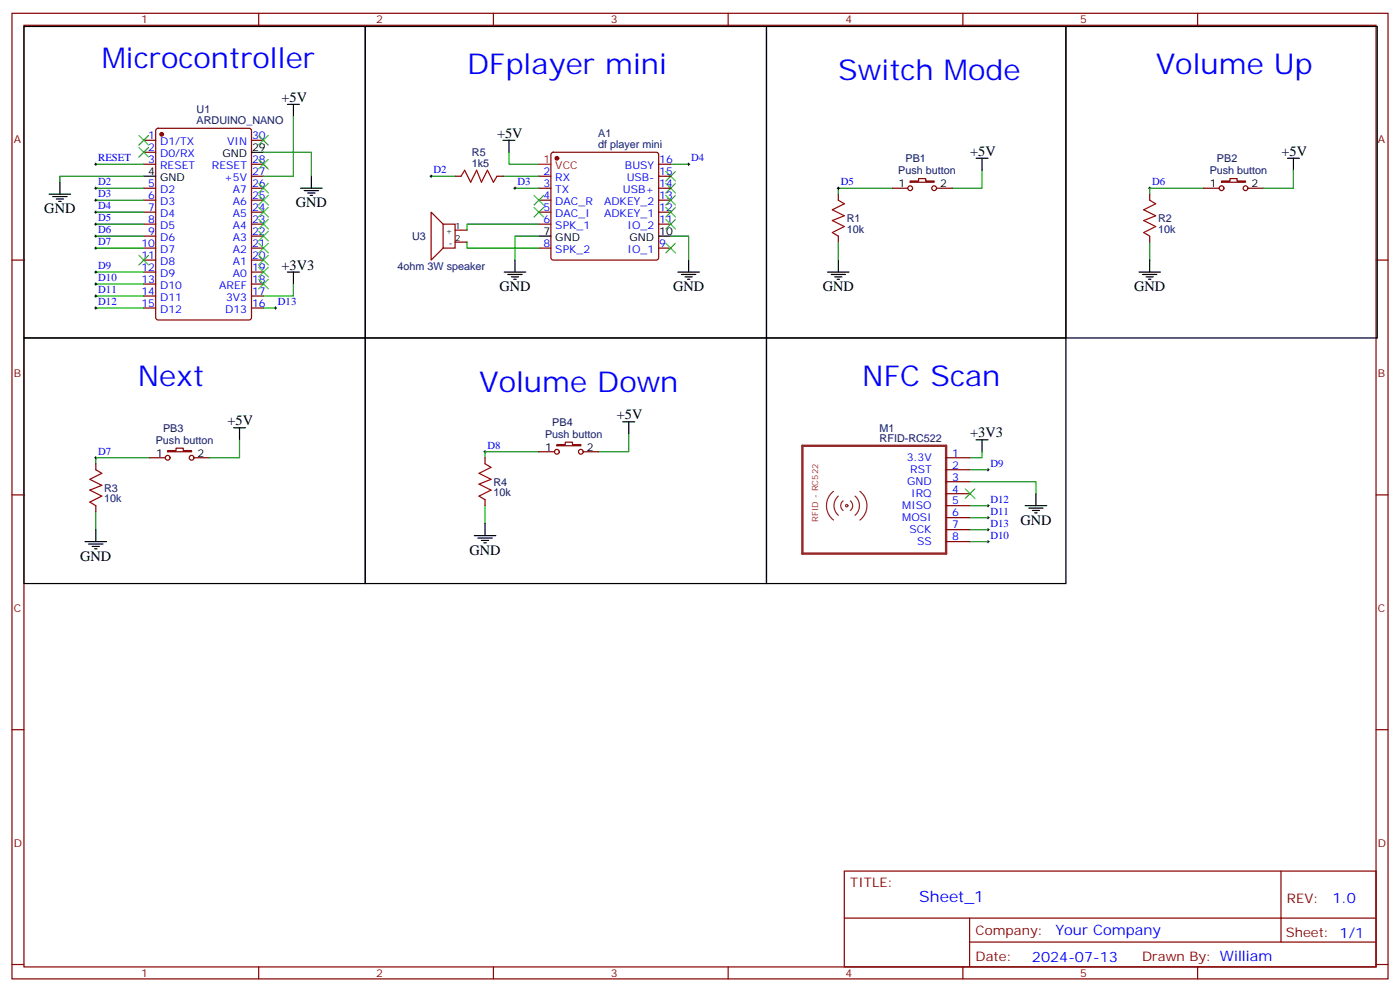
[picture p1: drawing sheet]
<svg xmlns="http://www.w3.org/2000/svg" width="412mm" height="292mm" viewBox="0 0 412 292" stroke-linecap="round" stroke-linejoin="round" font-family="sans-serif">
<g fill="none" stroke="#870000" stroke-width=".35">
<path d="M3.5 3.9h405.4v284.4h-405.4zM7.1 7.4h398.2v277.3h-398.2zM76.2 3.9v3.5M145.3 3.9v3.5M214.5 3.9v3.5M283.6 3.9v3.5M352.8 3.9v3.5M46.1 38l.5-.2h26.8l.6 .4 .1 55.3-.5 .7h-27l-.7-.4v-55.3zM42.3 41.3h3.6M42.3 44.8h3.6M42.3 48.4h3.6M42.3 55.4h3.6"/>
<path d="M42.3 58.9h3.6M74.1 41.3h3.5M74.1 48.4h3.5M74.1 55.4h3.5M74.1 58.9h3.5M74.1 51.9h3.5M134.1 51.9h1.7M146.4 51.9h1.8M158.7 55.4h3.6M158.7 58.9h3.6M158.7 51.9h3.6M162.5 45l.5-.2h30.3l.5 .2 .2 .5v30.4l-.2 .5-.5 .2h-30.3l-.5-.2-.2-.5v-30.4z"/>
<path d="M194 48.4h3.6M194 55.4h3.6M194 58.9h3.6M194 51.9h3.6M246.9 57.2v1.7M262.8 55.4h4.6M268.1 53.3h2.5v-.7h2.1v.7h2.5v.4h-7.1zM275.9 55.4h4.6M338.7 57.2v1.7M354.5 55.4h4.6M359.8 53.3h2.5v-.7h2.1v.7h2.5v.4h-7.1zM367.6 55.4h4.6"/>
<path d="M3.5 76.6h3.6M42.3 76.6h3.6M42.3 62.5h3.6M42.3 66h3.6M42.3 69.5h3.6M42.3 73.1h3.6M74.1 76.6h3.5M74.1 62.5h3.5M74.1 66h3.5M74.1 69.5h3.5M74.1 73.1h3.5M134.1 71.3h3.5"/>
<path d="M158.7 62.5h3.6M158.7 66h3.6M158.7 73.1h3.6M194 62.5h3.6M194 66h3.6M194 73.1h3.6M246.9 69.5v1.8M338.7 69.5v1.8M405.3 76.6h3.6M42.3 80.1h3.6M42.3 83.6h3.6M42.3 87.2h3.6"/>
<path d="M42.3 90.7h3.6M74.1 80.1h3.5M74.1 83.6h3.5M74.1 87.2h3.5M74.1 90.7h3.5M28.2 136.6v1.7M44.1 134.8h4.6M49.4 132.7h2.5v-.7h2.1v.7h2.4v.3h-7zM57.1 134.8h4.6M142.9 134.8v1.8M158.7 133h4.6M164 130.9h2.5v-.7h2.1v.7h2.5v.4h-7.1z"/>
<path d="M171.8 133h4.6M278.7 138.3h7.1M278.7 134.8h7.1M3.5 145.7h3.6M28.2 148.9v1.8M142.9 147.1v1.8M278.7 159.5h7.1M278.7 156h7.1M278.7 152.4h7.1M278.7 148.9h7.1M278.7 145.4h7.1M278.7 141.9h7.1"/>
<path d="M405.3 145.7h3.6M3.5 214.9h3.6M405.3 214.9h3.6M248.7 256.5h156.6v28.2h-156.6zM377.3 256.5v20.9M248.7 270.4h156.5M285.6 277.4h119.6M285.6 270.4v14.1M3.5 284h3.6M76.2 284.7v3.6M145.3 284.7v3.6M214.5 284.7v3.6"/>
<path d="M283.6 284.7v3.6M352.8 284.7v3.6M405.3 284h3.6"/>
<circle cx="268.1" cy="55.4" r=".71"/>
<circle cx="275.2" cy="55.4" r=".71"/>
<circle cx="359.8" cy="55.4" r=".71"/>
<circle cx="366.9" cy="55.4" r=".71"/>
<circle cx="49.4" cy="134.8" r=".71"/>
<circle cx="56.4" cy="134.8" r=".71"/>
<circle cx="164" cy="133" r=".71"/>
<circle cx="171.1" cy="133" r=".71"/>
</g>
<g fill="#870000" stroke="#870000" stroke-width=".35">
<circle cx="47.6" cy="39.5" r=".53"/>
<circle cx="164" cy="46.6" r=".53"/>
</g>
<g fill="none" stroke="#000" stroke-width=".35">
<path d="M7.1 7.8h100.5v91.7h-100.5zM107.6 7.8h118.2v91.7h-118.2zM225.8 7.8h88.2v91.7h-88.2zM314 7.8h91.7v91.7h-91.7zM84.7 30.7h3.5M86.4 30.7v3.6M14.5 57.2h6.3M15.5 57.9h4.3M16.6 58.6h2.1M17.3 59.3h.7M17.6 53.7v3.5M42.3 51.9h3.6"/>
<path d="M74.1 44.8h3.5M88.5 55.4h6.4M89.6 56.1h4.2M90.7 56.8h2.1M91.4 57.5h.7M91.7 51.9v3.5M148.2 41.3h3.5M149.9 41.3v3.5M287.5 46.6h3.5M289.3 46.6v3.5M379.2 46.6h3.6M381 46.6v3.5"/>
<path d="M151.7 76.6v3.5M158.7 69.5h3.6M194 69.5h3.6M202.8 76.6v3.5M246.9 76.6v3.5M338.7 76.6v3.5M7.1 99.5h100.5v72.3h-100.5zM84.7 80.1h3.5M86.4 80.1v3.5M107.6 99.5h118.2v72.3h-118.2zM148.5 80.1h6.4M149.6 80.8h4.2"/>
<path d="M150.6 81.5h2.2M151.3 82.2h.7M199.7 80.1h6.3M200.7 80.8h4.3M201.8 81.5h2.1M202.5 82.2h.7M225.8 99.5h88.2v72.3h-88.2zM243.8 80.1h6.3M244.8 80.8h4.3M245.9 81.5h2.1M246.6 82.2h.7M335.5 80.1h6.3"/>
<path d="M336.5 80.8h4.3M337.6 81.5h2.1M338.3 82.2h.7M68.8 126h3.5M70.6 126v3.5M183.4 124.2h3.6M185.2 124.2v3.5M287.5 129.5h3.5M289.3 129.5v3.5M25 159.5h6.4M28.2 156v3.5M139.7 157.7h6.3"/>
<path d="M140.8 158.4h4.2M141.8 159.1h2.1M142.5 159.8h.7M142.9 154.2v3.5M302 148.9h6.3M303 149.6h4.3M304.1 150.3h2.1M304.8 151h.7M305.2 145.4v3.5M26.1 160.2h4.2M27.2 160.9h2.1M27.9 161.6h.7"/>
</g>
<path d="M236.4 131.3h42.3v31.7h-42.3z" fill="none" stroke="#8c2424" stroke-width=".71"/>
<g fill="none" stroke="#8c2424" stroke-width=".35">
<path d="M245.5 144.7a5.3 5.3 0 0 0 0 8.4M246.9 146.1a3.7 3.7 0 0 0 0 5.6M248.4 147.5a1.76 1.76 0 0 0 0 2.8M250.5 147.5a1.76 1.76 0 0 1 0 2.8M251.9 146.1a3.7 3.7 0 0 1 0 5.6M253.3 144.7a5.3 5.3 0 0 1 0 8.4"/>
<circle cx="249.4" cy="148.9" r=".35"/>
</g>
<g fill="none" stroke="#008700" stroke-width=".35">
<path d="M86.4 34.3v17.6h-8.8M28.2 48.4h14.1M28.2 55.4h14.1M28.2 58.9h14.1M42.3 51.9h-24.7v1.8M77.6 44.8h14.1v7.1M127 51.9h7.1M148.2 51.9h10.5M149.9 44.8v3.6h8.8M151.7 55.4h7M197.6 48.4h5.2M262.8 55.4h-15.9v1.8"/>
<path d="M289.3 50.1v5.3h-8.8M354.5 55.4h-15.8v1.8M381 50.1v5.3h-8.8M28.2 62.5h14.1M28.2 66h14.1M28.2 69.5h14.1M28.2 73.1h14.1M137.6 71.3v1.8h21.1M158.7 69.5h-7v7.1M158.7 66h-21.1v1.8M197.6 69.5h5.2v7.1M246.9 71.3v5.3"/>
<path d="M338.7 71.3v5.3M28.2 87.2h14.1M28.2 90.7h14.1M28.2 83.6h14.1M28.2 80.1h14.1M77.6 90.7h3.5M86.4 83.6v3.6h-8.8M44.1 134.8h-15.9v1.8M70.6 129.5v5.3h-8.9M158.7 133h-15.8v1.8M185.2 127.7v5.3h-8.8M285.8 138.3h5.2"/>
<path d="M289.3 133v1.8h-3.5M28.2 150.7v5.3M142.9 148.9v5.3M285.8 141.9h19.4v3.5M285.8 148.9h5.2M285.8 152.4h5.2M285.8 156h5.2M285.8 159.5h5.2"/>
</g>
<g fill="none" stroke="#3c3" stroke-width=".35">
<path d="M40.9 39.9l2.8 2.8M43.7 39.9l-2.8 2.8M76.2 39.9l2.8 2.8M79 39.9l-2.8 2.8M40.9 43.4l2.8 2.8M43.7 43.4l-2.8 2.8M76.2 54l2.8 2.8M76.2 57.5l2.8 2.9M76.2 47l2.8 2.8M79 54l-2.8 2.8M79 57.5l-2.8 2.9M79 47l-2.8 2.8"/>
<path d="M157.3 57.5l2.9 2.9M160.2 57.5l-2.9 2.9M196.1 50.5l2.9 2.8M196.1 54l2.9 2.8M196.1 57.5l2.9 2.9M199 50.5l-2.9 2.8M199 54l-2.9 2.8M199 57.5l-2.9 2.9M40.9 75.2l2.8 2.8M43.7 75.2l-2.8 2.8M76.2 61.1l2.8 2.8M76.2 64.6l2.8 2.8"/>
<path d="M76.2 68.1l2.8 2.8M76.2 71.6l2.8 2.9M76.2 75.2l2.8 2.8M76.2 78.7l2.8 2.8M79 61.1l-2.8 2.8M79 64.6l-2.8 2.8M79 68.1l-2.8 2.8M79 71.6l-2.8 2.9M79 75.2l-2.8 2.8M79 78.7l-2.8 2.8M157.3 61.1l2.9 2.8M160.2 61.1l-2.9 2.8"/>
<path d="M196.1 61.1l2.9 2.8M196.1 64.6l2.9 2.8M196.1 71.6l2.9 2.9M199 61.1l-2.9 2.8M199 64.6l-2.9 2.8M199 71.6l-2.9 2.9M76.2 82.2l2.8 2.9M79 82.2l-2.8 2.9M284.3 144l2.9 2.8M287.2 144l-2.9 2.8"/>
</g>
<path d="M135.8 51.9l1.1-1.8 1.7 3.6 1.8-3.6 1.4 3.6 1.8-3.6 1.7 3.6 1.1-1.8M246.9 58.9l1.8 1.1-3.5 1.8 3.5 1.7-3.5 1.4 3.5 1.8-3.5 1.8 1.7 1M338.7 58.9l1.7 1.1-3.5 1.8 3.5 1.7-3.5 1.4 3.5 1.8-3.5 1.8 1.8 1M28.2 138.3l1.8 1.1-3.5 1.7 3.5 1.8-3.5 1.4 3.5 1.8-3.5 1.7 1.7 1.1M142.9 136.6l1.7 1-3.5 1.8 3.5 1.7-3.5 1.5 3.5 1.7-3.5 1.8 1.8 1" fill="none" stroke="#a10000" stroke-width=".35"/>
<g fill="none" stroke="#000" stroke-width=".29">
<path d="M27.9 48.4h.7M27.9 55.4h.7M27.9 58.9h.7M28.2 48v.7M28.2 55.1v.7M28.2 58.6v.7M126.6 51.9h.8M127 51.5v.7M151.3 55.4h.7M151.7 55.1v.7M202.5 48.4h.7M202.8 48v.7"/>
<path d="M246.6 55.4h.7M246.9 55.1v.7M338.3 55.4h.7M338.7 55.1v.7M27.9 62.5h.7M27.9 66h.7M27.9 69.5h.7M27.9 73.1h.7M28.2 62.1v.7M28.2 65.7v.7M28.2 69.2v.7M28.2 72.7v.7"/>
<path d="M28.2 79.8v.7M27.9 80.1h.7M27.9 87.2h.7M27.9 83.6h.7M27.9 90.7h.7M28.2 83.3v.7M28.2 86.8v.7M28.2 90.3v.8M80.8 90.7h.7M81.1 90.3v.8M27.9 134.8h.7M28.2 134.4v.7"/>
<path d="M142.5 133h.7M142.9 132.7v.7M290.7 138.3h.7M291 138v.7M290.7 148.9h.7M290.7 152.4h.7M290.7 156h.7M290.7 159.5h.7M291 148.6v.7M291 152.1v.7M291 155.6v.7M291 159.1v.7"/>
</g>
<path d="M130.5 66h3.6v7.1h-3.6zM130.5 66l-3.5-3.5v14.1l3.5-3.5M134.1 67.8h3.5" fill="none" stroke="#900" stroke-width=".35"/>
<path d="M158.7 48.4h3.6" fill="none" stroke="#f00" stroke-width=".35"/>
<g font-size="8.5" fill="#00f">
<text x="30" y="20.1">Microcontroller</text>
<text x="137.6" y="21.9">DFplayer mini</text>
<text x="246.9" y="23.7">Switch Mode</text>
<text x="340.4" y="21.9">Volume Up</text>
<text x="40.6" y="113.6">Next</text>
<text x="254" y="113.6">NFC Scan</text>
<text x="141.1" y="115.4">Volume Down</text>
</g>
<text font-size="4.6" fill="#00f" x="270.8" y="265.5">Sheet_1</text>
<g font-size="4.2">
<text x="82.9" y="30">+5V</text>
<text x="146.4" y="40.6">+5V</text>
<text x="285.8" y="45.9">+5V</text>
<text x="377.5" y="45.9">+5V</text>
<text x="13.1" y="62.8">GND</text>
<text x="87.1" y="61.1">GND</text>
<text x="82.9" y="79.4">+3V3</text>
<text x="147.1" y="85.8">GND</text>
<text x="198.3" y="85.8">GND</text>
<text x="242.4" y="85.8">GND</text>
<text x="334.1" y="85.8">GND</text>
<text x="67" y="125.3">+5V</text>
<text x="181.7" y="123.5">+5V</text>
<text x="285.8" y="128.8">+3V3</text>
<text x="300.6" y="154.6">GND</text>
<text x="23.6" y="165.1">GND</text>
<text x="138.3" y="163.4">GND</text>
</g>
<g font-size="4.2" fill="#00f">
<text x="392.5" y="265.8">1.0</text>
<text x="310.9" y="275.3">Your Company</text>
<text x="304" y="283.1">2024-07-13</text>
</g>
<g font-size="3.9" fill="#800">
<text x="250.5" y="261.1">TITLE:</text>
<text x="379.1" y="265.8">REV:</text>
<text x="287.4" y="275.3">Company:</text>
<text x="378.7" y="275.9">Sheet: 1/1</text>
<text x="287.4" y="283">Date:</text>
<text x="336.4" y="283.1">Drawn By: William</text>
</g>
<g font-size="3.2" fill="#800">
<text x="41.6" y="6.9">1</text>
<text x="110.8" y="6.9">2</text>
<text x="179.9" y="6.9">3</text>
<text x="249.1" y="6.9">4</text>
<text x="318.2" y="6.9">5</text>
<text x="4.1" y="42">A</text>
<text x="405.9" y="42">A</text>
<text x="4.1" y="111.2">B</text>
<text x="405.9" y="111.2">B</text>
<text x="4.1" y="180.3">C</text>
<text x="405.9" y="180.3">C</text>
<text x="4.1" y="249.4">D</text>
<text x="405.9" y="249.4">D</text>
<text x="41.6" y="287.7">1</text>
<text x="110.8" y="287.7">2</text>
<text x="179.9" y="287.7">3</text>
<text x="249.1" y="287.7">4</text>
<text x="318.2" y="287.7">5</text>
</g>
<g font-size="3.2" fill="#000080">
<text x="57.9" y="33.2">U1</text>
<text x="57.9" y="36.4">ARDUINO_NANO</text>
<text x="176.2" y="40.5">A1</text>
<text x="139" y="45.9">R5</text>
<text x="176.2" y="43.6">df player mini</text>
<text x="266.8" y="47.8">PB1</text>
<text x="358.5" y="47.8">PB2</text>
<text x="139" y="49.1">1k5</text>
<text x="264.6" y="51.3">Push button</text>
<text x="356.3" y="51.3">Push button</text>
<text x="249.4" y="65.4">R1</text>
<text x="341.1" y="65.4">R2</text>
<text x="121.4" y="70.7">U3</text>
<text x="249.4" y="68.6">10k</text>
<text x="341.1" y="68.6">10k</text>
<text x="117.1" y="79.5">4ohm 3W speaker</text>
<text x="162.7" y="125.4">PB4</text>
<text x="45.9" y="130.7">Push button</text>
<text x="48" y="127.1">PB3</text>
<text x="160.5" y="128.9">Push button</text>
<text x="259.1" y="130.2">RFID-RC522</text>
<text x="259.1" y="127.1">M1</text>
<text x="145.3" y="143">R4</text>
<text x="30.7" y="147.9">10k</text>
<text x="30.7" y="144.8">R3</text>
<text x="145.3" y="146.2">10k</text>
</g>
<g font-size="3.2" fill="#00f">
<text x="43.7" y="41">1</text>
<text x="74.3" y="41">30</text>
<text x="28.9" y="47.5">RESET</text>
<text x="43.7" y="44.5">2</text>
<text x="47.2" y="42.7">D1/TX</text>
<text x="47.2" y="46.2">D0/RX</text>
<text x="66.9" y="42.7">VIN</text>
<text x="203.6" y="47.5">D4</text>
<text x="43.7" y="48">3</text>
<text x="47.2" y="49.8">RESET</text>
<text x="62.4" y="49.8">RESET</text>
<text x="66" y="53.3">+5V</text>
<text x="74.3" y="51.5">27</text>
<text x="74.3" y="48">28</text>
<text x="127.7" y="51">D2</text>
<text x="160.1" y="51.5">2</text>
<text x="163.6" y="53.3">RX</text>
<text x="184.1" y="49.8">BUSY</text>
<text x="184.6" y="53.3">USB-</text>
<text x="194.2" y="51.5">15</text>
<text x="194.2" y="48">16</text>
<text x="28.9" y="54.5">D2</text>
<text x="28.9" y="58.1">D3</text>
<text x="43.7" y="55.1">5</text>
<text x="43.7" y="58.6">6</text>
<text x="47.2" y="56.8">D2</text>
<text x="68.6" y="56.8">A7</text>
<text x="74.3" y="58.6">25</text>
<text x="74.3" y="55.1">26</text>
<text x="152.4" y="54.5">D3</text>
<text x="160.1" y="55.1">3</text>
<text x="160.1" y="58.6">4</text>
<text x="163.6" y="56.8">TX</text>
<text x="183.5" y="56.8">USB+</text>
<text x="194.2" y="58.6">13</text>
<text x="194.2" y="55.1">14</text>
<text x="247.6" y="54.5">D5</text>
<text x="339.4" y="54.5">D6</text>
<text x="28.9" y="61.6">D4</text>
<text x="28.9" y="65.1">D5</text>
<text x="43.7" y="62.1">7</text>
<text x="43.7" y="65.7">8</text>
<text x="47.2" y="60.4">D3</text>
<text x="47.2" y="63.9">D4</text>
<text x="68.6" y="63.9">A5</text>
<text x="68.6" y="60.4">A6</text>
<text x="74.3" y="65.7">23</text>
<text x="74.3" y="62.1">24</text>
<text x="160.1" y="62.1">5</text>
<text x="160.1" y="65.7">6</text>
<text x="163.6" y="60.4">DAC_R</text>
<text x="163.6" y="63.9">DAC_I</text>
<text x="177.9" y="63.9">ADKEY_1</text>
<text x="177.9" y="60.4">ADKEY_2</text>
<text x="194.2" y="65.7">11</text>
<text x="194.2" y="62.1">12</text>
<text x="28.9" y="68.7">D6</text>
<text x="43.7" y="69.2">9</text>
<text x="47.2" y="67.4">D5</text>
<text x="47.2" y="70.9">D6</text>
<text x="68.6" y="70.9">A3</text>
<text x="68.6" y="67.4">A4</text>
<text x="74.3" y="69.2">22</text>
<text x="163.6" y="67.4">SPK_1</text>
<text x="184.9" y="67.4">IO_2</text>
<text x="28.9" y="72.2">D7</text>
<text x="41.7" y="72.7">10</text>
<text x="41.7" y="76.2">11</text>
<text x="47.2" y="74.5">D7</text>
<text x="47.2" y="78">D8</text>
<text x="68.6" y="78">A1</text>
<text x="68.6" y="74.5">A2</text>
<text x="74.3" y="76.2">20</text>
<text x="74.3" y="72.7">21</text>
<text x="160.1" y="72.7">8</text>
<text x="163.6" y="74.5">SPK_2</text>
<text x="184.9" y="74.5">IO_1</text>
<text x="194.2" y="72.7">9</text>
<text x="28.9" y="79.2">D9</text>
<text x="28.9" y="82.8">D10</text>
<text x="41.7" y="79.8">12</text>
<text x="41.7" y="83.3">13</text>
<text x="47.2" y="81.5">D9</text>
<text x="68.6" y="81.5">A0</text>
<text x="74.3" y="83.3">18</text>
<text x="74.3" y="79.8">19</text>
<text x="28.9" y="86.3">D11</text>
<text x="28.9" y="89.8">D12</text>
<text x="41.7" y="86.8">14</text>
<text x="47.2" y="85.1">D10</text>
<text x="47.2" y="88.6">D11</text>
<text x="64.6" y="85.1">AREF</text>
<text x="66.6" y="88.6">3V3</text>
<text x="74.3" y="86.8">17</text>
<text x="81.8" y="89.8">D13</text>
<text x="41.7" y="90.3">15</text>
<text x="47.2" y="92.1">D12</text>
<text x="66.3" y="92.1">D13</text>
<text x="74.3" y="90.3">16</text>
<text x="28.9" y="133.9">D7</text>
<text x="143.6" y="132.2">D8</text>
<text x="267.1" y="135.9">3.3V</text>
<text x="280.5" y="138">2</text>
<text x="280.5" y="134.4">1</text>
<text x="291.7" y="137.4">D9</text>
<text x="267.2" y="142.9">GND</text>
<text x="268.1" y="139.4">RST</text>
<text x="280.5" y="141.5">3</text>
<text x="265.8" y="150">MISO</text>
<text x="268.4" y="146.4">IRQ</text>
<text x="280.5" y="148.6">5</text>
<text x="280.5" y="145">4</text>
<text x="291.7" y="148">D12</text>
<text x="265.8" y="153.5">MOSI</text>
<text x="280.5" y="155.6">7</text>
<text x="280.5" y="152.1">6</text>
<text x="291.7" y="151.6">D11</text>
<text x="291.7" y="155.1">D13</text>
<text x="267.9" y="157">SCK</text>
<text x="270.1" y="160.5">SS</text>
<text x="280.5" y="159.1">8</text>
<text x="291.7" y="158.6">D10</text>
</g>
<g font-size="3.2">
<text x="65.5" y="46.2">GND</text>
<text x="74.3" y="44.5">29</text>
<text x="43.7" y="51.5">4</text>
<text x="47.2" y="53.3">GND</text>
<text x="264.7" y="55.1">1</text>
<text x="276.9" y="55.1">2</text>
<text x="356.4" y="55.1">1</text>
<text x="368.7" y="55.1">2</text>
<text x="160.1" y="69.2">7</text>
<text x="163.6" y="70.9">GND</text>
<text x="185.4" y="70.9">GND</text>
<text x="194.2" y="69.2">10</text>
<text x="46" y="134.4">1</text>
<text x="58.2" y="134.4">2</text>
<text x="160.6" y="132.7">1</text>
<text x="172.9" y="132.7">2</text>
</g>
<g font-size="3.2" fill="#f00">
<text x="160.1" y="48">1</text>
<text x="163.6" y="49.8">VCC</text>
</g>
<g font-size="2.5">
<text x="131.3" y="68.8">+</text>
<text x="134.1" y="67.4">1</text>
<text x="134.1" y="70.9">2</text>
<text x="132.2" y="72.4">-</text>
</g>
<text font-size="2.5" fill="#8d2323" x="241" y="153.6" transform="rotate(-90 241 153.6)">RFID - RC522</text>
</svg>
